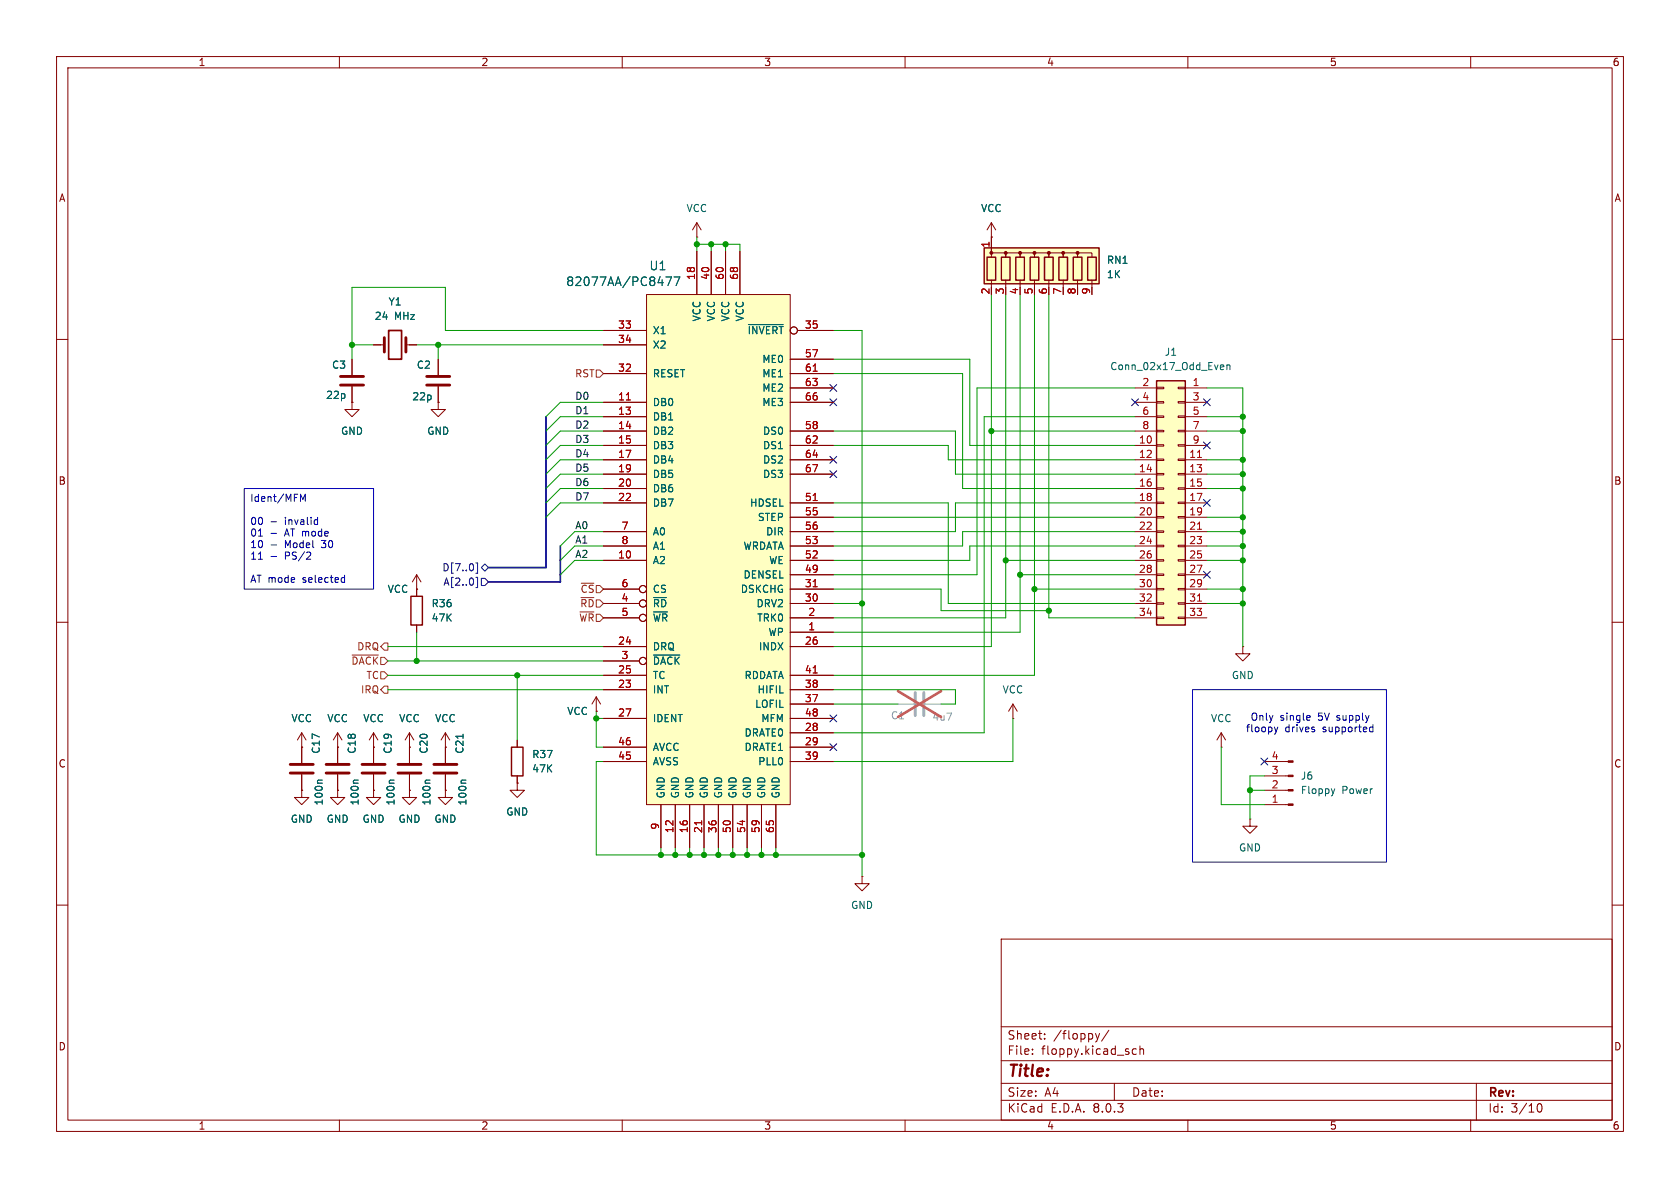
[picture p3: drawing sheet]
<svg xmlns="http://www.w3.org/2000/svg" width="297mm" height="210mm" viewBox="0 0 297 210" stroke-linecap="round" stroke-linejoin="round" font-family="sans-serif">
<g fill="none" stroke="#840000" stroke-width=".18">
<path d="M10 10h277v190h-277zM12 12h273v186h-273zM60 10v2M110 10v2M160 10v2M210 10v2M260 10v2M10 60h2M285 60h2M10 110h2M73.7 104.1h.1M73.7 101.6v3.8"/>
<path d="M73.7 110.5v1.3M73.7 101.6l-.8 1.3M73.7 101.6l.7 1.3M285 110h2M59.7 132.1v2.8M59.7 136.9v2.8M91.4 138.4v1.3h1.3l-1.3 1.3-1.2-1.3h1.2M91.4 138.4h.1M91.4 130.8v1.3M91.4 137.2v1.2M105.4 125.7h.1M105.4 123.2l-.8 1.3"/>
<path d="M105.4 123.2v2.5M105.4 123.2l.8 1.3M10 160h2M152.4 154.9v1.3h1.3l-1.3 1.3-1.3-1.3h1.3M152.4 154.9h.1M221 144.8v1.3h1.2l-1.2 1.2-1.3-1.2h1.3M221 144.8h.1M285 160h2M177 166h108v32h-108zM60 198v2M110 198v2M160 198v2"/>
<path d="M177 194.5h108M177 191.5h108M177 187.5h108M177 181.5h108M182.5 186.3v.1M182.5 185.5v.1M184.7 183.6v.1M184.7 182.8v.1M193.7 182.7l.3 1M194 183.7l-.1 .4-.2 .1M194.4 182.7l-.4 1M196 182.1l-1.3 2"/>
<path d="M197 191.5v3M200.9 185.5l-.4-.1-.3 .3v.4l.1 .2h.6M201.5 185.5l.2-.1 .4 .1 .1 .9M201.5 184.9v1.5M210 198v2M260 198v2M261 191.5v6.5M271.7 195.7l.2-.5 .2-.1a.8 .8 0 0 1 .5 .7 .8 .8 0 0 1-.5 .8l-.2-.1-.2-.5"/>
</g>
<path d="M57.7 136.7h4M57.7 135.1h4" fill="none" stroke="#840000" stroke-width=".51"/>
<path d="M63.3 137.9h-.6l-.2 .2" fill="none" stroke="#006464" stroke-width=".18"/>
<path d="M72.6 105.4h2.1v5.1h-2.1zM90.4 132.1h2.1v5.1h-2.1z" fill="none" stroke="#840000" stroke-width=".25"/>
<path d="M114.3 52.1h25.4v90.1h-25.4z" fill="#ffffc2"/>
<g fill="none" stroke="#840000" stroke-width=".18">
<path d="M106.7 58.4h7.6M114.3 52.1h25.4v90.1h-25.4zM123.2 44.5v7.6M125.7 44.5v7.6M128.3 44.5v7.6M130.8 44.5v7.6M141 58.4h6.3M62.2 71.1v1.3h1.3l-1.3 1.3-1.2-1.3h1.2M62.2 71.1h.1M62.2 63.5v2.8M62.2 68.3v2.8M66 61h1.9"/>
<path d="M71.8 61h1.9M77.5 71.1v1.3h1.2l-1.2 1.3-1.3-1.3h1.3M77.5 71.1h.1M77.5 63.5v2.8M77.5 68.3v2.8M106.7 71.1h7.6M106.7 73.7h7.6M106.7 76.2h7.6M106.7 78.7h7.6M106.7 66h7.6M106.7 61h7.6M139.7 71.1h7.6"/>
<path d="M139.7 76.2h7.6M139.7 78.7h7.6M139.7 66h7.6M139.7 63.5h7.6M139.7 68.6h7.6M106.7 99.1h7.6M106.7 81.3h7.6M106.7 83.8h7.6M106.7 86.4h7.6M106.7 88.9h7.6M106.7 96.5h7.6M106.7 94h7.6"/>
<path d="M139.7 99.1h7.6M139.7 81.3h7.6M139.7 83.8h7.6M139.7 88.9h7.6M139.7 96.5h7.6M139.7 91.4h7.6M139.7 94h7.6M106.7 109.2h6.3M106.7 114.3h7.6M106.7 119.4h7.6M106.7 116.8h6.3M106.7 106.7h6.3"/>
<path d="M106.7 104.1h6.3M139.7 111.8h7.6M139.7 109.2h7.6M139.7 114.3h7.6M139.7 119.4h7.6M139.7 106.7h7.6M139.7 104.1h7.6M139.7 101.6h7.6M219.7 114.3v1.3h1.3l-1.3 1.2-1.3-1.2h1.3M219.7 114.3h.1M59.7 132.1h.1M59.7 129.5l-.8 1.3"/>
<path d="M59.7 129.5v2.6M59.7 129.5l.8 1.3M72.4 139.7v1.3h1.3l-1.3 1.2-1.3-1.2h1.3M72.4 139.7h.1M106.7 121.9h7.6M106.7 127h7.6M106.7 132.1h7.6M106.7 134.6h7.6M139.7 121.9h7.6M139.7 127h7.6M139.7 129.5h7.6M139.7 132.1h7.6"/>
<path d="M139.7 124.5h7.6M139.7 134.6h7.6M215.9 132.1h.1M215.9 129.5l-.8 1.3M215.9 129.5v2.6M215.9 129.5l.8 1.3M223.5 134.6h4.2M223.5 137.2h4.2M223.5 139.7h4.2M116.8 142.2v7.7M119.4 142.2v7.7M121.9 142.2v7.7"/>
<path d="M124.5 142.2v7.7M127 142.2v7.7M129.5 142.2v7.7M132.1 142.2v7.7M134.6 142.2v7.7M137.2 142.2v7.7M223.5 142.2h4.2"/>
<circle cx="113.7" cy="109.2" r=".63"/>
<circle cx="113.7" cy="116.8" r=".63"/>
<circle cx="113.7" cy="106.7" r=".63"/>
<circle cx="113.7" cy="104.1" r=".63"/>
</g>
<path d="M110.7 70.7h.8M143.8 65.6h.7M143.8 88.5h.7M143.8 103.7h.7M143.8 119h.7M124 145.1v.7" fill="none" stroke="#a90000" stroke-width=".18"/>
<path d="M117.7 49h1l-.6 1.5M119.2 49h1l-.7 1.5M132.3 57.4h6.2M115.5 115.8h4.7M236 139.4l-.3 .9" fill="none" stroke="#006464" stroke-width=".18"/>
<g fill="#840000" stroke="#840000" stroke-width=".18">
<path d="M227.7 134.5h.9v.2h-.9z"/>
<path d="M227.7 137h.9v.3h-.9z"/>
<path d="M227.7 139.6h.9v.2h-.9z"/>
<path d="M227.7 142.1h.9v.3h-.9z"/>
</g>
<path d="M68.7 58.4h2.3v5.1h-2.3z" fill="none" stroke="#840000" stroke-width=".3"/>
<path d="M67.9 59.7v2.5M71.8 59.7v2.5M60.2 66.5h4.1M60.2 68.1h4.1M75.4 66.5h4.1M75.4 68.1h4.1" fill="none" stroke="#840000" stroke-width=".51"/>
<path d="M161.8 122.4v4.1M163.3 122.4v4.1" fill="none" stroke="#a1a1a1" stroke-width=".51"/>
<path d="M158.7 124.5h2.8M163.6 124.5h2.8" fill="none" stroke="#a1a1a1" stroke-width=".18"/>
<path d="M158.7 122.2l7.7 4.5M166.4 122.2l-7.7 4.5" fill="none" stroke="#e65255" stroke-width=".46"/>
<path d="M204.5 67.3h5v43.2h-5z" fill="#ffffc2"/>
<g fill="none" stroke="#840000" stroke-width=".18">
<path d="M200.7 68.6h3.8M200.7 78.7h3.8M200.7 71.1h3.8M200.7 73.7h3.8M200.7 76.2h3.8M204.5 78.6h1.2v.3h-1.2zM204.5 76.1h1.2v.2h-1.2zM204.5 73.5h1.2v.3h-1.2zM204.5 71h1.2v.2h-1.2zM204.5 68.5h1.2v.2h-1.2zM208.3 78.6h1.2v.3h-1.2zM208.3 76.1h1.2v.2h-1.2z"/>
<path d="M208.3 73.5h1.2v.3h-1.2zM208.3 71h1.2v.2h-1.2zM208.3 68.5h1.2v.2h-1.2zM209.5 68.6h3.9M209.5 78.7h3.9M209.5 71.1h3.9M209.5 73.7h3.9M209.5 76.2h3.9M200.7 81.3h3.8M200.7 83.8h3.8M200.7 86.4h3.8M200.7 88.9h3.8"/>
<path d="M200.7 91.4h3.8M200.7 94h3.8M200.7 96.5h3.8M200.7 99.1h3.8M204.5 98.9h1.2v.3h-1.2zM204.5 96.4h1.2v.2h-1.2zM204.5 93.9h1.2v.2h-1.2zM204.5 91.3h1.2v.3h-1.2zM204.5 88.8h1.2v.2h-1.2zM204.5 86.2h1.2v.3h-1.2zM204.5 83.7h1.2v.2h-1.2zM204.5 81.2h1.2v.2h-1.2z"/>
<path d="M208.3 98.9h1.2v.3h-1.2zM208.3 96.4h1.2v.2h-1.2zM208.3 93.9h1.2v.2h-1.2zM208.3 91.3h1.2v.3h-1.2zM208.3 88.8h1.2v.2h-1.2zM208.3 86.2h1.2v.3h-1.2zM208.3 83.7h1.2v.2h-1.2zM208.3 81.2h1.2v.2h-1.2zM209.5 81.3h3.9M209.5 83.8h3.9M209.5 86.4h3.9M209.5 88.9h3.9"/>
<path d="M209.5 91.4h3.9M209.5 94h3.9M209.5 96.5h3.9M209.5 99.1h3.9M200.7 101.6h3.8M200.7 104.1h3.8M200.7 106.7h3.8M200.7 109.2h3.8M204.5 109.1h1.2v.2h-1.2zM204.5 106.6h1.2v.2h-1.2zM204.5 104h1.2v.3h-1.2zM204.5 101.5h1.2v.2h-1.2z"/>
<path d="M208.3 109.1h1.2v.2h-1.2zM208.3 106.6h1.2v.2h-1.2zM208.3 104h1.2v.3h-1.2zM208.3 101.5h1.2v.2h-1.2zM209.5 101.6h3.9M209.5 104.1h3.9M209.5 106.7h3.9M209.5 109.2h3.9"/>
</g>
<path d="M204.5 67.3h5v43.2h-5z" fill="none" stroke="#840000" stroke-width=".25"/>
<path d="M211.7 80.9h.7M211.7 93.6h.7M211.7 106.3h.7" fill="none" stroke="#a90000" stroke-width=".18"/>
<path d="M215.9 64.5l.4 .1 .1 .2-.7 .1M216.3 65.3h-.4M216.9 64.6l.2-.1 .3 .1v.7M216.9 64.5v.8" fill="none" stroke="#006464" stroke-width=".18"/>
<path d="M174 43.8h20.3v6.4h-20.3z" fill="#ffffc2"/>
<path d="M174 43.8h20.3v6.4h-20.3zM174.5 45.5h1.5v4h-1.5zM177 45.5h1.6v4h-1.6zM179.6 45.5h1.5v4h-1.5zM182.1 45.5h1.5v4h-1.5zM184.7 45.5h1.5v4h-1.5zM187.2 45.5h1.5v4h-1.5zM189.7 45.5h1.6v4h-1.6zM192.3 45.5h1.5v4h-1.5z" fill="none" stroke="#840000" stroke-width=".25"/>
<g fill="#840000" stroke="#840000" stroke-width=".18">
<circle cx="175.3" cy="44.7" r=".25"/>
<circle cx="177.8" cy="44.7" r=".25"/>
<circle cx="180.3" cy="44.7" r=".25"/>
<circle cx="182.9" cy="44.7" r=".25"/>
<circle cx="185.4" cy="44.7" r=".25"/>
<circle cx="188" cy="44.7" r=".25"/>
<circle cx="190.5" cy="44.7" r=".25"/>
</g>
<g fill="none" stroke="#840000" stroke-width=".18">
<path d="M123.2 39.4l-.8 1.2M123.2 39.4v2.5M123.2 39.4l.8 1.2M175.3 39.4v5.1M175.3 39.4l-.8 1.2M175.3 39.4l.7 1.2M106.7 58.4h7.6M123.2 41.9h.1M123.2 44.5v7.6M125.7 44.5v7.6M128.3 44.5v7.6M130.8 44.5v7.6"/>
<path d="M141 58.4h6.3M175.3 45.5v-.8h2.5v.8v-.8h2.5v.8v-.8h2.6v.8v-.8h2.5v.8v-.8h2.6v.8v-.8h2.5v.8v-.8h2.5v.8M175.3 41.9h.1M175.3 49.5v1.3M177.8 49.5v1.3M180.3 49.5v1.3M182.9 49.5v1.3M185.4 49.5v1.3M188 49.5v1.3M190.5 49.5v1.3M193 49.5v1.3M62.2 71.1h.1"/>
<path d="M62.2 63.5v2.8M62.2 68.3v2.8M66 61h1.3M72.4 61h1.3M77.5 71.1h.1M77.5 63.5v2.8M77.5 68.3v2.8M106.7 71.1h7.6M106.7 73.7h7.6M106.7 76.2h7.6M106.7 78.7h7.6M106.7 66h7.6"/>
<path d="M106.7 61h7.6M139.7 71.1h7.6M139.7 76.2h7.6M139.7 78.7h7.6M139.7 66h7.6M139.7 63.5h7.6M139.7 68.6h7.6M106.7 99.1h7.6M106.7 81.3h7.6M106.7 83.8h7.6M106.7 86.4h7.6M106.7 88.9h7.6"/>
<path d="M106.7 96.5h7.6M106.7 94h7.6M139.7 99.1h7.6M139.7 81.3h7.6M139.7 83.8h7.6M139.7 88.9h7.6M139.7 96.5h7.6M139.7 91.4h7.6M139.7 94h7.6M73.7 104.1h.1M73.7 104.1v1.3M73.7 110.5v1.3"/>
<path d="M106.7 109.2h6.3M106.7 114.3h7.6M106.7 119.4h7.6M106.7 116.8h6.3M106.7 106.7h6.3M106.7 104.1h6.3M139.7 111.8h7.6M139.7 109.2h7.6M139.7 114.3h7.6M139.7 119.4h7.6M139.7 106.7h7.6M139.7 104.1h7.6"/>
<path d="M139.7 101.6h7.6M53.3 139.7v1.3h1.3l-1.3 1.2-1.2-1.2h1.2M53.3 139.7h.1M53.3 132.1h.1M53.3 129.5v5.4M53.3 136.9v2.8M53.3 129.5l-.7 1.3M53.3 129.5l.8 1.3M59.7 139.7v1.3h1.3l-1.3 1.2-1.3-1.2h1.3M59.7 139.7h.1M59.7 132.1h.1M59.7 132.1v2.8"/>
<path d="M59.7 136.9v2.8M66 139.7v1.3h1.3l-1.3 1.2-1.2-1.2h1.2M66 139.7h.1M66 132.1h.1M66 129.5v5.4M66 136.9v2.8M66 129.5l-.7 1.3M66 129.5l.8 1.3M72.4 132.1h.1M72.4 139.7h.1M72.4 129.5v5.4M72.4 136.9v2.8"/>
<path d="M72.4 129.5l-.8 1.3M72.4 129.5l.8 1.3M78.7 132.1h.1M78.7 139.7v1.3h1.3l-1.3 1.2-1.2-1.2h1.2M78.7 139.7h.1M78.7 129.5l-.7 1.3M78.7 129.5v5.4M78.7 136.9v2.8M78.7 129.5l.8 1.3M91.4 138.4h.1M91.4 130.8v1.3M91.4 137.2v1.2"/>
<path d="M105.4 125.7h.1M106.7 121.9h7.6M106.7 127h7.6M106.7 132.1h7.6M106.7 134.6h7.6M139.7 121.9h7.6M139.7 127h7.6M139.7 129.5h7.6M139.7 132.1h7.6M139.7 124.5h7.6M139.7 134.6h7.6M179.1 127h.1"/>
<path d="M179.1 124.5l-.8 1.2M179.1 124.5v2.5M179.1 124.5l.7 1.2M116.8 142.2v7.7M119.4 142.2v7.7M121.9 142.2v7.7M124.5 142.2v7.7M127 142.2v7.7M129.5 142.2v7.7M132.1 142.2v7.7M134.6 142.2v7.7M137.2 142.2v7.7"/>
<circle cx="113.7" cy="109.2" r=".63"/>
<circle cx="113.7" cy="116.8" r=".63"/>
<circle cx="113.7" cy="106.7" r=".63"/>
<circle cx="113.7" cy="104.1" r=".63"/>
</g>
<path d="M51.3 136.7h4.1M51.3 135.1h4.1M64 136.7h4.1M64 135.1h4.1M70.4 136.7h4M70.4 135.1h4M76.7 136.7h4.1M76.7 135.1h4.1" fill="none" stroke="#840000" stroke-width=".51"/>
<path d="M117.7 49h1l-.6 1.5M119.2 49h1l-.7 1.5M132.3 57.4h6.2M115.5 115.8h4.7M57 137.9h-.7l-.2 .2M63.3 137.9h-.6l-.2 .2M69.7 137.9h-.7l-.2 .2M76 137.9h-.6l-.2 .2M81.9 129.8v.7M82.4 137.9h-.7l-.2 .2" fill="none" stroke="#006464" stroke-width=".18"/>
<path d="M105.4 65.4h.6l.7 .6-.7 .7h-.6zM62.2 115.8h4.7M67.3 118.7h.6l.7 .7-.7 .6h-.6zM67.9 113.7h.7v1.2h-.7l-.6-.6zM67.9 121.3h.7v1.3h-.7l-.6-.7z" fill="none" stroke="#725600" stroke-width=".18"/>
<g fill="none" stroke="#000084" stroke-width=".18">
<path d="M146.7 70.5l1.2 1.2M146.7 68l1.2 1.2M147.9 70.5l-1.2 1.2M147.9 68l-1.2 1.2M200.1 70.5l1.2 1.2M201.3 70.5l-1.2 1.2M212.8 70.5l1.2 1.2M212.8 78.1l1.2 1.2M214 70.5l-1.2 1.2M214 78.1l-1.2 1.2M84.1 99.5h.3v1.8h-.3M146.7 83.2l1.2 1.2"/>
<path d="M146.7 80.7l1.2 1.2M147.9 83.2l-1.2 1.2M147.9 80.7l-1.2 1.2M212.8 88.3l1.2 1.2M214 88.3l-1.2 1.2M84.1 102.1h.3v1.8h-.3M85.1 102.2h.6l.7 .7-.7 .6h-.6zM85.1 100.3l.6-.6 .7 .6-.7 .7zM212.8 101l1.2 1.2M214 101l-1.2 1.2M146.7 126.4l1.2 1.2M146.7 131.5l1.2 1.2"/>
<path d="M147.9 126.4l-1.2 1.2M147.9 131.5l-1.2 1.2M222.9 134l1.2 1.2M224.1 134l-1.2 1.2"/>
</g>
<g fill="none" stroke="#0000c2" stroke-width=".18">
<path d="M43.2 86.4h22.8v17.7h-22.8zM45.7 94.8h.7M45.7 98.9h.7M47.9 92.2h1M47.9 94.3h1M47.9 96.3h1M47.9 98.4h1M53.1 88.6v-1.2l.4 .9 .5-.9v1.2M54.9 97.8v.3l-.7 .8h.7M55.8 91.9h.3M56.1 91.5v1.2M56.1 92.7h-.3"/>
<path d="M60.6 102.1l.3 .1M60.9 101.7v1.2M60.9 102.9h-.3M210.8 121.9h34.3v30.5h-34.3zM225.3 128.5l.3 .9M225.6 129.4l-.1 .3M225.9 128.5l-.3 .9M231.4 126.5l.2 .3-.6 .1M231.6 127.3h-.2M232.4 129v.3M242.2 129.3h.5M242.2 128.6h.5"/>
<path d="M242.7 128.1v1.3"/>
</g>
<path d="M96.5 73.7v26.6h-10.1M99.1 96.5v6.4h-12.7" fill="none" stroke="#000084" stroke-width=".3"/>
<g fill="none" stroke="#009600" stroke-width=".18">
<path d="M106.7 58.4h-28v-7.6h-16.5v12.7M123.2 43.2h7.6v1.3M123.2 41.9v2.6M125.7 43.2v1.3M128.3 43.2v1.3M147.3 58.4h5.1v96.5M175.3 52.1v62.2h-28M177.8 52.1v57.1h-30.5M180.3 52.1v59.7h-33M182.9 52.1v67.3h-35.6M185.4 52.1v57.1h15.3M62.2 61h3.8"/>
<path d="M73.7 61h33M77.5 61v2.5M106.7 73.7h-7.6l-2.6 2.5M106.7 76.2h-7.6l-2.6 2.5M106.7 78.7h-7.6l-2.6 2.6M106.7 71.1h-7.6l-2.6 2.6M147.3 76.2h21.6v7.6h31.8M147.3 66h22.9v20.4h30.5M147.3 78.7h20.3v2.6h33.1M147.3 63.5h24.1v15.2h29.3M175.3 76.2h25.4M200.7 73.7h-26.7v55.8h-26.7"/>
<path d="M200.7 68.6h-28v33h-25.4M213.4 73.7h6.3M213.4 68.6h6.3v45.7M213.4 76.2h6.3M106.7 88.9h-7.6l-2.6 2.5M106.7 99.1h-5.1l-2.5 2.5M106.7 94h-5.1l-2.5 2.5M106.7 96.5h-5.1l-2.5 2.6M106.7 86.4h-7.6l-2.6 2.5M106.7 81.3h-7.6l-2.6 2.5M106.7 83.8h-7.6l-2.6 2.6M147.3 88.9h20.3v17.8h33.1"/>
<path d="M147.3 91.4h53.4M177.8 99.1h22.9M200.7 88.9h-31.8v5.1h-21.6M200.7 96.5h-29.3v2.6h-24.1M200.7 94h-30.5v2.5h-22.9M213.4 99.1h6.3M213.4 94h6.3M213.4 96.5h6.3M213.4 91.4h6.3M213.4 86.4h6.3M213.4 81.3h6.3M213.4 83.8h6.3"/>
<path d="M68.6 116.8h38.1M68.6 114.3h38.1M68.6 119.4h38.1M73.7 111.8v5M91.4 119.4v11.4M147.3 106.7h5.1M147.3 104.1h19.1v3.9h19M180.3 101.6h20.4M182.9 104.1h17.8M213.4 106.7h6.3M213.4 104.1h6.3M68.6 121.9h38.1"/>
<path d="M105.4 125.7v6.4h1.3M105.4 127h1.3M106.7 134.6h-1.3v16.5h47M147.3 121.9h21.6v2.6h-2.5M147.3 124.5h11.4M179.1 127v7.6h-31.8M215.9 132.1v10.1h7.6M221 139.7h2.5M223.5 137.2h-2.5v7.6M116.8 149.9v1.2M119.4 149.9v1.2M121.9 149.9v1.2"/>
<path d="M124.5 149.9v1.2M127 149.9v1.2M129.5 149.9v1.2M132.1 149.9v1.2M134.6 149.9v1.2M137.2 149.9v1.2"/>
</g>
<path d="M110.7 70.7h.8M143.8 65.6h.7M143.8 88.5h.7M143.8 103.7h.7M143.8 119h.7M124 145.1v.7" fill="none" stroke="#a90000" stroke-width=".18"/>
<g fill="#009600" stroke="#009600" stroke-width=".18">
<circle cx="152.4" cy="151.1" r=".46"/>
<circle cx="177.8" cy="99.1" r=".46"/>
<circle cx="182.9" cy="104.1" r=".46"/>
<circle cx="180.3" cy="101.6" r=".46"/>
<circle cx="152.4" cy="106.7" r=".46"/>
<circle cx="132.1" cy="151.1" r=".46"/>
<circle cx="134.6" cy="151.1" r=".46"/>
<circle cx="219.7" cy="99.1" r=".46"/>
<circle cx="219.7" cy="96.5" r=".46"/>
<circle cx="219.7" cy="104.1" r=".46"/>
<circle cx="219.7" cy="106.7" r=".46"/>
<circle cx="219.7" cy="94" r=".46"/>
<circle cx="185.4" cy="108" r=".46"/>
<circle cx="219.7" cy="91.4" r=".46"/>
<circle cx="221" cy="139.7" r=".46"/>
<circle cx="219.7" cy="83.8" r=".46"/>
<circle cx="219.7" cy="86.4" r=".46"/>
<circle cx="219.7" cy="81.3" r=".46"/>
<circle cx="219.7" cy="73.7" r=".46"/>
<circle cx="219.7" cy="76.2" r=".46"/>
<circle cx="175.3" cy="76.2" r=".46"/>
<circle cx="125.7" cy="43.2" r=".46"/>
<circle cx="123.2" cy="43.2" r=".46"/>
<circle cx="128.3" cy="43.2" r=".46"/>
<circle cx="119.4" cy="151.1" r=".46"/>
<circle cx="116.8" cy="151.1" r=".46"/>
<circle cx="127" cy="151.1" r=".46"/>
<circle cx="121.9" cy="151.1" r=".46"/>
<circle cx="124.5" cy="151.1" r=".46"/>
<circle cx="129.5" cy="151.1" r=".46"/>
<circle cx="137.2" cy="151.1" r=".46"/>
<circle cx="77.5" cy="61" r=".46"/>
<circle cx="62.2" cy="61" r=".46"/>
<circle cx="91.4" cy="119.4" r=".46"/>
<circle cx="105.4" cy="127" r=".46"/>
<circle cx="73.7" cy="116.8" r=".46"/>
</g>
<text font-size="2.8" fill="#840000" x="178" y="190.9">Title:</text>
<g font-size="2.1" fill="#006464">
<text x="114.7" y="48">U1</text>
<text x="100" y="50.8">82077AA/PC8477</text>
</g>
<g font-size="2.1" fill="#840000">
<text x="178" y="184">Sheet:</text>
<text x="186.2" y="184">/floppy/</text>
<text x="178" y="186.7">File:</text>
<text x="184.1" y="186.7">floppy.kicad_sch</text>
<text x="178" y="196.9">KiCad</text>
<text x="178" y="194.1">Size:</text>
<text x="184.7" y="194.1">A4</text>
<text x="185.7" y="196.9">E.D.A.</text>
<text x="193.3" y="196.9">8.0.3</text>
<text x="200" y="194.1">Date:</text>
<text x="263" y="194.3">Rev:</text>
<text x="263" y="196.9">Id:</text>
<text x="267.1" y="196.9">3/10</text>
</g>
<g font-size="1.8" fill="#840000">
<text x="35" y="11.9">1</text>
<text x="85" y="11.9">2</text>
<text x="135" y="11.9">3</text>
<text x="185" y="11.9">4</text>
<text x="235" y="11.9">5</text>
<text x="285" y="11.9">6</text>
<text x="10.3" y="35.9">A</text>
<text x="285.3" y="35.9">A</text>
<text x="10.3" y="85.9">B</text>
<text x="285.3" y="85.9">B</text>
<text x="10.3" y="135.9">C</text>
<text x="285.3" y="135.9">C</text>
<text x="10.3" y="185.9">D</text>
<text x="285.3" y="185.9">D</text>
<text x="35" y="199.9">1</text>
<text x="85" y="199.9">2</text>
<text x="135" y="199.9">3</text>
<text x="185" y="199.9">4</text>
<text x="235" y="199.9">5</text>
<text x="285" y="199.9">6</text>
</g>
<g font-size="1.8" fill="#006464">
<text x="121.3" y="37.7">VCC</text>
<text x="173.3" y="37.7">VCC</text>
<text x="195.6" y="46.8">RN1</text>
<text x="195.6" y="49.4">1K</text>
<text x="66.1" y="56.7">24</text>
<text x="68.6" y="54.2">Y1</text>
<text x="69.7" y="56.7">MHz</text>
<text x="115.3" y="59.3">X1</text>
<text x="124.1" y="56.9" transform="rotate(-90 124.1 56.9)">VCC</text>
<text x="126.6" y="56.9" transform="rotate(-90 126.6 56.9)">VCC</text>
<text x="129.1" y="56.9" transform="rotate(-90 129.1 56.9)">VCC</text>
<text x="131.7" y="56.9" transform="rotate(-90 131.7 56.9)">VCC</text>
<text x="132.1" y="59.3">~{INVERT}</text>
<text x="58.6" y="65.4">C3</text>
<text x="73.6" y="65.4">C2</text>
<text x="115.3" y="61.8">X2</text>
<text x="134.7" y="64.4">ME0</text>
<text x="196.2" y="65.6">Conn_02x17_Odd_Even</text>
<text x="205.8" y="63.1">J1</text>
<text x="57.6" y="70.7">22p</text>
<text x="72.8" y="71">22p</text>
<text x="115.3" y="72">DB0</text>
<text x="115.3" y="66.9">RESET</text>
<text x="134.7" y="66.9">ME1</text>
<text x="134.7" y="69.4">ME2</text>
<text x="134.7" y="72">ME3</text>
<text x="60.2" y="77.1">GND</text>
<text x="75.4" y="77.1">GND</text>
<text x="115.3" y="74.5">DB1</text>
<text x="115.3" y="77.1">DB2</text>
<text x="134.8" y="77.1">DS0</text>
<text x="115.3" y="79.6">DB3</text>
<text x="115.3" y="82.1">DB4</text>
<text x="134.8" y="79.6">DS1</text>
<text x="134.8" y="82.1">DS2</text>
<text x="115.3" y="84.7">DB5</text>
<text x="115.3" y="87.2">DB6</text>
<text x="115.3" y="89.8">DB7</text>
<text x="132.5" y="89.8">HDSEL</text>
<text x="134.8" y="84.7">DS3</text>
<text x="115.3" y="94.8">A0</text>
<text x="133.9" y="92.3">STEP</text>
<text x="135.3" y="94.8">DIR</text>
<text x="115.3" y="99.9">A2</text>
<text x="115.3" y="97.4">A1</text>
<text x="131.3" y="97.4">WRDATA</text>
<text x="135.9" y="99.9">WE</text>
<text x="68.4" y="105">VCC</text>
<text x="76.2" y="107.5">R36</text>
<text x="115.3" y="107.5">~{RD}</text>
<text x="115.3" y="105">CS</text>
<text x="130.9" y="105">DSKCHG</text>
<text x="131.3" y="102.5">DENSEL</text>
<text x="133.6" y="107.5">DRV2</text>
<text x="76.2" y="110.1">47K</text>
<text x="115.3" y="110.1">~{WR}</text>
<text x="133.8" y="110.1">TRK0</text>
<text x="135.8" y="112.6">WP</text>
<text x="115.3" y="115.2">DRQ</text>
<text x="115.3" y="117.7">~{DACK}</text>
<text x="134.1" y="115.2">INDX</text>
<text x="115.3" y="122.8">INT</text>
<text x="115.3" y="120.2">TC</text>
<text x="131.5" y="120.2">RDDATA</text>
<text x="133.4" y="125.3">LOFIL</text>
<text x="133.8" y="122.8">HIFIL</text>
<text x="177.2" y="122.8">VCC</text>
<text x="217.7" y="120.2">GND</text>
<text x="51.4" y="127.9">VCC</text>
<text x="57.8" y="127.9">VCC</text>
<text x="64.1" y="127.9">VCC</text>
<text x="70.5" y="127.9">VCC</text>
<text x="76.8" y="127.9">VCC</text>
<text x="100.2" y="126.6">VCC</text>
<text x="115.3" y="127.9">IDENT</text>
<text x="131.5" y="130.4">DRATE0</text>
<text x="134.5" y="127.9">MFM</text>
<text x="214" y="127.9">VCC</text>
<text x="56.7" y="133.3" transform="rotate(-90 56.7 133.3)">C17</text>
<text x="63.1" y="133.3" transform="rotate(-90 63.1 133.3)">C18</text>
<text x="69.4" y="133.3" transform="rotate(-90 69.4 133.3)">C19</text>
<text x="75.8" y="133.3" transform="rotate(-90 75.8 133.3)">C20</text>
<text x="82.1" y="133.3" transform="rotate(-90 82.1 133.3)">C21</text>
<text x="94" y="134.2">R37</text>
<text x="94" y="136.8">47K</text>
<text x="115.3" y="135.5">AVSS</text>
<text x="115.3" y="132.9">AVCC</text>
<text x="131.5" y="132.9">DRATE1</text>
<text x="133.9" y="135.5">PLL0</text>
<text x="57.3" y="142.5" transform="rotate(-90 57.3 142.5)">100n</text>
<text x="63.6" y="142.5" transform="rotate(-90 63.6 142.5)">100n</text>
<text x="70" y="142.5" transform="rotate(-90 70 142.5)">100n</text>
<text x="76.3" y="142.5" transform="rotate(-90 76.3 142.5)">100n</text>
<text x="82.7" y="142.5" transform="rotate(-90 82.7 142.5)">100n</text>
<text x="117.7" y="141.2" transform="rotate(-90 117.7 141.2)">GND</text>
<text x="120.2" y="141.2" transform="rotate(-90 120.2 141.2)">GND</text>
<text x="122.8" y="141.2" transform="rotate(-90 122.8 141.2)">GND</text>
<text x="125.3" y="141.2" transform="rotate(-90 125.3 141.2)">GND</text>
<text x="127.9" y="141.2" transform="rotate(-90 127.9 141.2)">GND</text>
<text x="130.4" y="141.2" transform="rotate(-90 130.4 141.2)">GND</text>
<text x="132.9" y="141.2" transform="rotate(-90 132.9 141.2)">GND</text>
<text x="135.5" y="141.2" transform="rotate(-90 135.5 141.2)">GND</text>
<text x="138" y="141.2" transform="rotate(-90 138 141.2)">GND</text>
<text x="229.9" y="138">J6</text>
<text x="229.9" y="140.6">Floppy</text>
<text x="237.2" y="140.6">Power</text>
<text x="51.3" y="145.6">GND</text>
<text x="57.7" y="145.6">GND</text>
<text x="64" y="145.6">GND</text>
<text x="70.4" y="145.6">GND</text>
<text x="76.7" y="145.6">GND</text>
<text x="89.4" y="144.4">GND</text>
<text x="218.9" y="150.7">GND</text>
<text x="150.4" y="160.9">GND</text>
</g>
<g font-size="1.8" fill="#a90000">
<text x="175" y="43.9" transform="rotate(-90 175 43.9)">1</text>
<text x="122.9" y="49.6" transform="rotate(-90 122.9 49.6)">18</text>
<text x="125.5" y="49.6" transform="rotate(-90 125.5 49.6)">40</text>
<text x="128" y="49.6" transform="rotate(-90 128 49.6)">60</text>
<text x="130.6" y="49.6" transform="rotate(-90 130.6 49.6)">68</text>
<text x="175" y="52.1" transform="rotate(-90 175 52.1)">2</text>
<text x="177.5" y="52.1" transform="rotate(-90 177.5 52.1)">3</text>
<text x="180.1" y="52.1" transform="rotate(-90 180.1 52.1)">4</text>
<text x="182.6" y="52.1" transform="rotate(-90 182.6 52.1)">5</text>
<text x="185.2" y="52.1" transform="rotate(-90 185.2 52.1)">6</text>
<text x="187.7" y="52.1" transform="rotate(-90 187.7 52.1)">7</text>
<text x="190.2" y="52.1" transform="rotate(-90 190.2 52.1)">8</text>
<text x="192.8" y="52.1" transform="rotate(-90 192.8 52.1)">9</text>
<text x="109.2" y="58.2">33</text>
<text x="142.2" y="58.2">35</text>
<text x="109.2" y="65.8">32</text>
<text x="109.2" y="60.7">34</text>
<text x="142.2" y="63.2">57</text>
<text x="142.2" y="65.8">61</text>
<text x="109.2" y="70.9">11</text>
<text x="142.2" y="68.3">63</text>
<text x="142.2" y="70.9">66</text>
<text x="201.9" y="68.3">2</text>
<text x="201.9" y="70.9">4</text>
<text x="210.7" y="68.3">1</text>
<text x="210.7" y="70.9">3</text>
<text x="109.2" y="73.4">13</text>
<text x="109.2" y="75.9">14</text>
<text x="142.2" y="75.9">58</text>
<text x="201.9" y="73.4">6</text>
<text x="201.9" y="75.9">8</text>
<text x="210.7" y="73.4">5</text>
<text x="210.7" y="75.9">7</text>
<text x="109.2" y="78.5">15</text>
<text x="109.2" y="81">17</text>
<text x="109.2" y="83.6">19</text>
<text x="142.2" y="78.5">62</text>
<text x="142.2" y="81">64</text>
<text x="142.2" y="83.6">67</text>
<text x="201.3" y="78.5">10</text>
<text x="201.3" y="81">12</text>
<text x="201.3" y="83.6">14</text>
<text x="210.1" y="81">11</text>
<text x="210.1" y="83.6">13</text>
<text x="210.7" y="78.5">9</text>
<text x="109.2" y="86.1">20</text>
<text x="109.2" y="88.6">22</text>
<text x="142.2" y="88.6">51</text>
<text x="201.3" y="86.1">16</text>
<text x="201.3" y="88.6">18</text>
<text x="210.1" y="86.1">15</text>
<text x="210.1" y="88.6">17</text>
<text x="109.8" y="93.7">7</text>
<text x="142.2" y="91.2">55</text>
<text x="142.2" y="93.7">56</text>
<text x="201.3" y="91.2">20</text>
<text x="201.3" y="93.7">22</text>
<text x="210.1" y="91.2">19</text>
<text x="210.1" y="93.7">21</text>
<text x="109.2" y="98.8">10</text>
<text x="109.8" y="96.3">8</text>
<text x="142.2" y="101.3">49</text>
<text x="142.2" y="98.8">52</text>
<text x="142.2" y="96.3">53</text>
<text x="201.3" y="96.3">24</text>
<text x="201.3" y="98.8">26</text>
<text x="201.3" y="101.3">28</text>
<text x="210.1" y="96.3">23</text>
<text x="210.1" y="98.8">25</text>
<text x="210.1" y="101.3">27</text>
<text x="109.8" y="106.4">4</text>
<text x="109.8" y="103.9">6</text>
<text x="142.2" y="106.4">30</text>
<text x="142.2" y="103.9">31</text>
<text x="201.3" y="103.9">30</text>
<text x="201.3" y="106.4">32</text>
<text x="210.1" y="103.9">29</text>
<text x="210.1" y="106.4">31</text>
<text x="109.8" y="109">5</text>
<text x="142.8" y="111.5">1</text>
<text x="142.8" y="109">2</text>
<text x="201.3" y="109">34</text>
<text x="210.1" y="109">33</text>
<text x="109.2" y="114">24</text>
<text x="109.2" y="119.1">25</text>
<text x="109.8" y="116.6">3</text>
<text x="142.2" y="114">26</text>
<text x="142.2" y="119.1">41</text>
<text x="109.2" y="121.7">23</text>
<text x="142.2" y="124.2">37</text>
<text x="142.2" y="121.7">38</text>
<text x="109.2" y="126.7">27</text>
<text x="109.2" y="131.8">46</text>
<text x="142.2" y="129.3">28</text>
<text x="142.2" y="131.8">29</text>
<text x="142.2" y="126.7">48</text>
<text x="109.2" y="134.4">45</text>
<text x="142.2" y="134.4">39</text>
<text x="224.7" y="136.9">3</text>
<text x="224.7" y="134.4">4</text>
<text x="224.7" y="142">1</text>
<text x="224.7" y="139.4">2</text>
<text x="116.6" y="146.8" transform="rotate(-90 116.6 146.8)">9</text>
<text x="119.1" y="147.4" transform="rotate(-90 119.1 147.4)">12</text>
<text x="121.7" y="147.4" transform="rotate(-90 121.7 147.4)">16</text>
<text x="124.2" y="147.4" transform="rotate(-90 124.2 147.4)">21</text>
<text x="126.7" y="147.4" transform="rotate(-90 126.7 147.4)">36</text>
<text x="129.3" y="147.4" transform="rotate(-90 129.3 147.4)">50</text>
<text x="131.8" y="147.4" transform="rotate(-90 131.8 147.4)">54</text>
<text x="134.4" y="147.4" transform="rotate(-90 134.4 147.4)">59</text>
<text x="136.9" y="147.4" transform="rotate(-90 136.9 147.4)">65</text>
</g>
<g font-size="1.8" fill="#725600">
<text x="101.6" y="66.9">RST</text>
<text x="102.5" y="107.5">~{RD}</text>
<text x="102.5" y="105">~{CS}</text>
<text x="102.3" y="110.1">~{WR}</text>
<text x="62" y="117.7">~{DACK}</text>
<text x="63" y="115.2">DRQ</text>
<text x="63.7" y="122.8">IRQ</text>
<text x="64.7" y="120.2">TC</text>
</g>
<g font-size="1.8" fill="#0f0f0f">
<text x="101.6" y="70.8">D0</text>
<text x="101.6" y="73.3">D1</text>
<text x="101.6" y="75.9">D2</text>
<text x="101.6" y="80.9">D4</text>
<text x="101.6" y="78.4">D3</text>
<text x="101.6" y="83.5">D5</text>
<text x="101.6" y="88.6">D7</text>
<text x="101.6" y="86">D6</text>
<text x="101.6" y="93.6">A0</text>
<text x="101.6" y="96.2">A1</text>
<text x="101.6" y="98.7">A2</text>
</g>
<g font-size="1.8" fill="#0000c2">
<text x="44.1" y="89">Ident/MFM</text>
<text x="44.1" y="93.1">00</text>
<text x="44.1" y="95.2">01</text>
<text x="50.5" y="93.1">invalid</text>
<text x="50.5" y="95.2">AT mode</text>
<text x="44.1" y="97.2">10</text>
<text x="44.1" y="99.3">11</text>
<text x="50.5" y="97.2">Model</text>
<text x="50.5" y="99.3">PS/2</text>
<text x="57.1" y="97.2">30</text>
<text x="44.1" y="103.4">AT mode</text>
<text x="53.6" y="103.4">selected</text>
<text x="220.2" y="129.7">floopy</text>
<text x="221" y="127.6">Only</text>
<text x="226.3" y="127.6">single</text>
<text x="227.2" y="129.7">drives</text>
<text x="233.1" y="127.6">5V</text>
<text x="233.9" y="129.7">supported</text>
<text x="236.6" y="127.6">supply</text>
</g>
<g font-size="1.8" fill="#000084">
<text x="78.1" y="101.2">D[7..0]</text>
<text x="78.3" y="103.7">A[2..0]</text>
</g>
<g font-size="1.8" fill="#989898">
<text x="157.4" y="127.4">C1</text>
<text x="164.7" y="127.6">4u7</text>
</g>
</svg>
